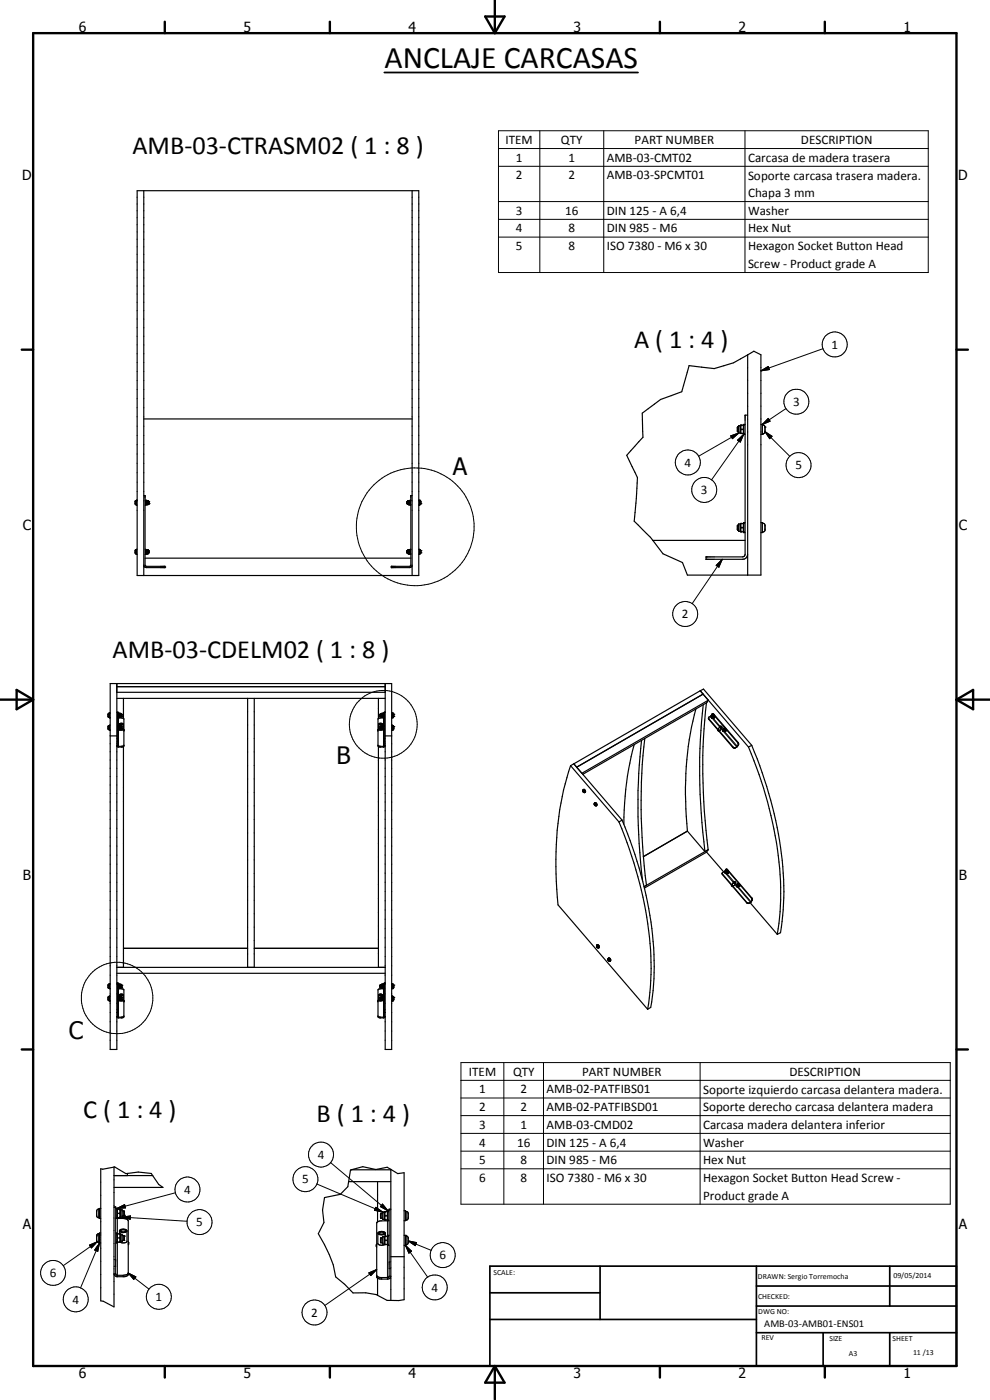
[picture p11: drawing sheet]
<svg xmlns="http://www.w3.org/2000/svg" width="297mm" height="420mm" viewBox="0 0 297 420" stroke-linecap="round" stroke-linejoin="round" font-family="sans-serif">
<g fill="none" stroke="#000" stroke-width=".35">
<path d="M41.1 57.2h84.5v115.5h-84.5zM43.1 57.2v115.5M123.7 57.2v115.5M224.3 106.5l-4.2 2.4-5.8 1.7-7.5-.9-2.2 7.9-6.4 2.3-5.5 4.1 .2 7.2-4.9 5.5 3.3 6.6-1 13.1 5.6 5.8M224.3 106.5l1.9-1.1 2.1 1.1v66.1h-22.1l-1.4-3.8-5.9-2.6-3-4M224.3 106.5v66.1M43.1 125.7h80.6M221.4 128.1v1.5M221.4 129.6h.3M221.4 128.1h.3M222.2 127.8h-.5v2.2h.5M222.2 127.8v2.2"/>
<path d="M222.2 130h.9M222.2 127.8v-.2h.9v.2M222.4 128.9v1.2M222.4 127.6v1.3M222.4 128.9h.6M223 127.6v1.3M223 128.9v1.2M223.6 127.4h-.5v2.9h.5M224.3 124.6h-.7l-.1 41.9-.1 .4-.6 .2h-11v.8h11l1.1-.5 .4-1M228.3 127.4h.4v2.9h-.4M228.7 127.6h.5l.3 .4v1.7l-.3 .4-.5 .1M40.9 150.2l-.3 .2v.9l.3 .2"/>
<path d="M41.1 150.1h-.2v1.5h.2M43.1 148.7h.4v20.9l.4 .4h5.5v.3h-5.5l-.6-.2-.2-.5M43.5 150.1h.2v1.5h-.2M43.7 151.4l.1 .1M43.8 150.2l.4 .1M43.8 150.2l-.1 .1M43.8 150.9v.6M43.8 150.2v.7M43.8 150.9h.3M44.1 150.2v.7M44.1 150.9v.6M44.2 150.3h.3v1.1h-.3"/>
<path d="M44.2 150.3v1.1M44.2 151.4l-.4 .1M44.5 150.5h.1M44.5 151.2h.1M44.6 150.5v.7M122.2 150.5h.1M122.2 151.2h.1M122.2 150.5v.7M122.6 150.3h-.3v1.1h.3M122.6 151.4h.5M122.6 150.3h.5M122.6 150.3v1.1"/>
<path d="M122.6 151.3l.1 .2M122.6 150.7l.1 .2M122.7 150.9h.3M122.7 150.9l-.1 .1M122.7 150.2l-.1 .2M123 150.2v.7M123 150.9v.6M123.3 150.1h-.2v1.5h.2M123.7 148.7h-.4v20.9l-.4 .4h-5.5v.3h5.5l.5-.2 .3-.5M125.6 150.1h.3v1.5h-.3M125.9 150.2l.4 .3-.1 .8-.3 .2M221.4 157.6v1.5"/>
<path d="M221.4 159.1h.3M221.4 157.6h.3M222.2 157.2h-.5v2.3h.5M222.2 157.2v2.3M222.2 159.5h.9M222.2 157.2h.9M222.4 157.1v1.3M222.4 158.4v1.2M222.4 158.4h.6M223 157.1v1.3M223 158.4v1.2M223.6 156.8h-.5v3.1h.5"/>
<path d="M228.3 156.8h.4v3.1h-.4M228.7 157l.5 .1 .3 .4v1.7l-.3 .4-.5 .1M40.9 164.9l-.3 .2v.9l.3 .2M41.1 164.8h-.2v1.6h.2M43.5 167.5h79.8M43.5 164.8h.2v1.6h-.2M43.7 166.2h.1M43.8 165h.4M43.8 165h-.1M43.8 165v.6M43.8 165.6v.6M43.8 165.6h.3"/>
<path d="M44.1 165v.6M44.1 165.6v.6M44.2 165h.3v1.2h-.3M44.2 165v1.2M44.2 166.2h-.4M44.5 165.2h.1M44.5 166h.1M44.6 165.2v.8M122.2 165.2h.1M122.2 166h.1M122.2 165.2v.8M122.6 165h-.3v1.2h.3"/>
<path d="M122.6 166.2h.5M122.6 165h.5M122.6 165v1.2M122.6 166l.1 .2M122.6 165.4l.1 .2M122.7 165.6h.3M122.7 165.6l-.1 .2M122.7 165l-.1 .1M123 165v.6M123 165.6v.6M123.3 164.8h-.2v1.6h.2M125.6 164.8h.3v1.6h-.3"/>
<path d="M125.9 164.9l.4 .4-.1 .7-.3 .2M195.9 162.2h27.7M32.9 217.7l-.5 .2v1l.5 .1M32.9 214l-.5 .2v.9l.5 .3M33.1 217.6h-.2v1.5h.2M33.1 214h-.2v1.4h.2M35.1 205.1v109.9h-2v-109.9h84.4v109.9h-1.9v-109.9M35.1 206.1h80.5M35.1 207.8h80.5M35.1 209.6h80.5M35.1 213.7h.2v10.1l1.1 .2 .8-.4M35.3 217.6h.2v1.5h-.2"/>
<path d="M35.3 214h.2v1.4h-.2M35.4 215.4l1.7 .2M35.6 214.7h.3M35.6 218.4h.3M35.6 218.4v.6M35.6 214.1v.6M35.6 214.7v.6M35.6 217.8v.6M35.9 217.8v.6M35.9 214.1v.6M35.9 218.4v.6M35.9 217.8h-.4"/>
<path d="M35.9 214.1h-.4M35.9 217.8h.1M35.9 214.1h.1M36 214.1h.2v1.2h-.7M36 217.8h.2v1.1h-.7M36 214.1l-.1 1.2v-.6M36 217.8l-.1 1.2M36.2 217.2l.6 .1-.5 .2-.2-.1zM36.2 218h.3M36.2 215.1h.3M36.2 218.7h.3M36.2 214.3h.3"/>
<path d="M36.5 214.3v.8M36.5 218v.7M37 217.3v1.6l-.4 .2-.7-.1M37 217.3a.82 .82 0 0 1-1.1 .1M37 217.3l-.3-.2h-.6l-.2 .1v.6M37 209.6v6M37.1 215.6v8.4M37.2 218.9v.1M37.2 219.1v.1M37.2 219.3v.1M74.3 209.6v80.7M76.3 209.6v80.7"/>
<path d="M113.4 219.1v.1M113.4 218.9v.5M113.5 209.6v6M113.5 215.6v8.4M113.6 217.3v1.6l.4 .2 .6-.1M113.6 217.3a.74 .74 0 0 0 1.1 0M113.6 217.3l.6-.3 .5 .3M113.8 217.3a.33 .33 0 0 1 .4-.2 .33 .33 0 0 1 .2 .3zM114.1 218h.2M114.1 215.1h.2M114.1 214.3v.8M114.1 218v.7"/>
<path d="M114.1 218.7h.2M114.1 214.3h.2M114.6 214.1h-.3v1.2h.8M114.6 217.8h-.3v1.1h.8M114.6 214.1v1.2M114.6 217.8v1.1M114.6 214.1h.5M114.6 215.3h.1M114.6 217.8h.5M114.6 218.9v.1M114.6 215.1l.1 .2M114.6 214.5l.1 .2"/>
<path d="M114.6 218.9l.1 .1M114.6 218.2l.1 .2M114.7 214.7l-.1 .2M114.7 214.1l-.1 .1M114.7 214.7h.3M114.7 218.4l-.1 .2M114.7 218.4h.3M114.7 217.3l-.1 .6M115 217.8v.6M115 214.1v.6M115 214.7v.6M115 218.4v.6"/>
<path d="M115.1 215.4h.2M115.1 215.4l-1.6 .2M115.3 217.6h-.2v1.5h.2M115.3 214h-.2v1.4M115.6 213.7h-.3v10.1l-.2 .2h-.9l-.8-.4M117.5 217.6h.2v1.5h-.2M117.5 214h.2v1.4h-.2M117.7 217.7l.5 .4-.1 .8-.4 .1M117.7 214h.3l.2 .4-.1 .9-.4 .1M208.8 212.8a101.2 101.2 0 0 0-2.6 36.6M210.1 207.3l.8 1M210.1 207.3l-37.9 21.9"/>
<path d="M210.1 207.3l1-.5 14.5 16.9M210.1 207.3l14.5 16.9M210.9 208.3l-37.9 22M210.9 208.3l1.6 1.8M211 211.5a186.7 186.7 0 0 0 .5 44.1M212 210.9a180.8 180.8 0 0 0 .5 44.1M212.5 210.1l-.4 .8-37.2 21.5M212.5 210.1l-37.9 22-1.6-1.8M212.6 215.3l.1 .5 7.3 8.4 .3 .3 .8-.3M213.4 215.3l.2 .2M213.4 215.2v.1M213.5 214.9l-.1 .2 .3 .1"/>
<path d="M213.5 214.9h.4l.1 .6M213.5 215.5h.1M213.5 215l-.1 .1M213.6 214.8l-.1 .1M213.6 215.2l-.2 .1M213.6 215.2l.1 .3M213.7 215.2v.2M213.7 214.7l.2 .9M213.7 214.7l.3 .2M213.7 215.5l.2 .1M213.7 214.7l.5 .1-.2 .1M213.7 215.5h-.1"/>
<path d="M213.7 214.2l-.5 .7-.6 .4M213.7 214.2l7.6 8.7 .2 .5-.4 .6M213.7 215.4l-.2 .1M213.8 214.2l.4 .2 7.2 8.4a1.18 1.18 0 0 1-.2 1.3 1.18 1.18 0 0 1-1.3 .2l-7.3-8.4v-.6M213.8 215.4l-.1 .1M213.9 214.5a.55 .55 0 0 1 .5 .3 .55 .55 0 0 1 0 .6l-.4 .2M213.9 214.5l-.2 .2M213.9 214.5l.4 .8M213.9 215.5l.1 .1M214 214.9l.2 .4M214 215.5l-.1 .1M214 215.5v.1"/>
<path d="M214.1 215.4h.1M214.2 214.8l.1 .6M214.2 215.3l-.2 .2M214.3 215.3v.1M214.3 215.3l-.1 .2M214.3 215.3h-.1M215.3 218.9l.5 .6M215.4 219l.2 .3M215.9 218.1l-.3 .8 .3 .3 .3-.1M215.9 218.1a.37 .37 0 0 1 .5-.1 .37 .37 0 0 1 .2 .4M215.9 218.1l.2 .4 .5-.1M216.1 218.1l.4 .2-.3 .1z"/>
<path d="M216.2 219.1h.1M216.6 218.4l-.4 .7M216.9 219.1l.2 .4M216.9 218.9l-.1 .2 .2-.1M216.9 218.9h.1M216.9 219.5h.1M216.9 219.1l.2 .3M216.9 219.1l-.1 .2 .2 .2M217 218.9l.4-.4a.55 .55 0 0 1 .4 .4 .55 .55 0 0 1-.1 .6M217 219.5h.1M217 218.9l.3 .2v.4M217.1 218.7l.3 .2"/>
<path d="M217.1 218.7h.5M217.2 218.7l.2 .3M217.2 218.6a.6 .6 0 0 1 .6 .8M217.2 218.8l-.3 .1M217.2 219.4l-.1 .1M217.3 219.5h.1M217.4 219.5h-.3M217.4 218.9l.2 .4M217.5 219.1l.1 .1M217.5 219l-.1 .5M217.5 219.5h.1M217.6 218.8l-.2 .1"/>
<path d="M217.6 219.5h.1M217.6 218.9l.1 .3-.3 .3M217.7 219.2l-.3 .3M217.8 219.4l-.1 .1M33.1 220.9h2M35.1 223.9l.3 .3 1.7-.2M37 224v66.3M113.5 224v66.3M115.6 220.9h1.9M115.6 223.8l-.4 .4-1.7-.2M171.2 229.8a100 100 0 0 0-4 39.4l.2 2.4 26.9 31.3M171.2 229.8l14.5 16.9"/>
<path d="M172.2 229.2l.8 1.1M172.2 229.2l-1 .6M172.2 229.2l14.4 16.9M174.9 232.3v.2M174.9 237.5l.3 .2M175 237l-.1 .6M175 237h.3l.3 .4M175 237.7l.6 .1M175 237l.3-.1 .3 .3v.6M175 237l.5 .4M175 237l-.1 .1M175 237.4l-.1 .1"/>
<path d="M175 237.4l.2 .3M175 237.4l.2 .2M175.1 237.4h-.1M175.4 237.8h.1M175.4 237.8l-.1 .1M175.5 237.4v.4M175.6 237.4v.3M175.6 237.7l-.1 .1M190.3 223.5a90.3 90.3 0 0 0-3.1 23.9M192.5 222.2a180.1 180.1 0 0 0 .3 42M193.5 221.7a180.6 180.6 0 0 0 .5 44l-.7 .4 19.2-11.1M224.6 224.2a117.3 117.3 0 0 1 9.6 45.8l-.3 5.4-.7 5"/>
<path d="M225.6 223.7a115.9 115.9 0 0 1 9.6 45.8l-.2 3.6-.8 6.8-1 .5M225.6 223.7l-1 .5M178.4 240.9l-.1 .2M178.4 240.9h.2M178.4 241a.5 .5 0 0 1 .6 .2 .5 .5 0 0 1-.1 .6M178.5 241.3v.1M178.5 241.3l-.1 .2M178.5 241.3l.1 .2M178.5 241.4l.1 .1M178.5 241.4l-.1 .1M178.6 240.9l.1 .2M178.6 241h-.2a.46 .46 0 0 0-.1 .6 .46 .46 0 0 0 .6 .2"/>
<path d="M178.6 241.5v.1M178.6 241.5l-.1 .2-.1-.2M178.6 241h.2M178.7 241.8l.2 .1M178.7 241.1l.2 .2M178.8 241l.1 .3M178.9 241.3v.5M178.9 241.3l.1 .3M179.1 241.7l-.2 .2M185.7 246.7a114.8 114.8 0 0 1 9.6 45.8l-.1 3.6-.9 6.8M186.6 246.1a117.5 117.5 0 0 1 9.7 44l-.1 3.7-.7 6.9-.3 1.6-.9 .6M186.6 246.1l-.9 .6"/>
<path d="M206.2 249.4l-13.2 7.7M206.2 249.4l5.3 6.2M212 255.7l5.1 6M212 255.7l-18.7 10.8M212.5 255l-.5 .7M212.5 255l-1 .6M216.7 262v.3l7.4 8.5 .5 .3 .6-.3M216.7 262l.1 .5 7.2 8.4 .6 .2 .6-.3M216.8 261.9l-.1 .1M217.3 261.6l-.6 .4M217.3 261.5v.1M217.6 261.7l.2 .3"/>
<path d="M217.6 261.5h.4l.3 .5M217.6 261.5l-.1 .5 .2 .1M217.7 261.5h-.1M217.7 261.5l.4 .6M217.7 262.1l.4 .1M217.7 261.6l-.1 .1M217.8 261.3v.1M217.8 260.9h.4l7.5 8.7 .1 .4-.6 .8M217.8 260.9l-.5 .6M217.8 260.9l.4 .2 7.3 8.4 .1 .5-.4 .8M217.8 261.3l-.1 .2M217.8 262.1v.1"/>
<path d="M217.8 262l-.1 .1M217.8 261.4l.3 .1M217.8 262v.1M217.9 261.2a.52 .52 0 0 1 .6 .2 .52 .52 0 0 1 0 .6M217.9 261.2l-.1 .1M217.9 261.2l.4 .2M217.9 262l-.1 .1M218.1 261.2l.3 .3 .1 .5M218.1 261.5v.7M218.3 261.4l.1 .3-.1 .4M218.3 262.1l-.2 .1M218.3 261.4l-.2 .1"/>
<path d="M218.3 262l-.2 .1M218.4 261.9l-.1 .1M218.5 262l-.2 .1M219.4 265.6l.5 .5M219.5 265.6l.3 .3M220.1 264.7l-.4 .7 .1 .3 .5 .1 .4-.8M220.1 264.7v.3h.6M220.1 264.7a.39 .39 0 0 1 .5-.1 .39 .39 0 0 1 .1 .4M220.3 264.7l.3 .2a.24 .24 0 0 1-.3 .1 .24 .24 0 0 1 0-.3zM220.9 265.9l.3 .2M220.9 265.8v.1M221 265.7l.1 .4"/>
<path d="M221 265.7l-.1 .2M221 265.7l.2 .1v.3M221.1 265.5l.4 .4-.1 .2M221.1 265.4v.1M221.1 265.5l-.1 .2M221.1 265.6l-.1 .1M221.1 265.4l.4 .1M221.2 265.3l.4 .7M221.2 266.1l.2 .1M221.2 265.3l-.1 .1M221.3 265.2l-.1 .1M221.4 265.2l.3 .2"/>
<path d="M221.4 266.1h-.2M221.4 265.2l.5 .6M221.4 265.1l-.1 .1M221.4 265.1a.56 .56 0 0 1 .5 .9M221.4 266.1v.1M221.4 266.1l.1 .1M221.5 265.5l.2 .4h.2M221.6 266l-.2 .2M221.6 266.1l-.1 .1M221.7 265.4l.2 .3M221.7 265.4l-.2 .1M221.8 265.9l-.3 .3"/>
<path d="M221.9 265.7v.2M221.9 265.9l-.3 .2M221.9 265.9v.1M221.9 266l-.2 .1M225 270.9l8.2 9.5M32.9 299l-.5 .2v.9l.5 .3M32.9 295.3l-.5 .2v1l.5 .1M33.1 295.2h-.2v1.5h.2M33.1 298.9h-.2v1.5h.2M35.1 292.1h80.5M35.1 290.3h80.5M35.1 295h.2v10.1l1.1 .2 .8-.4"/>
<path d="M35.3 295.2h.2v1.5h-.2M35.3 298.9h.2v1.5h-.2M35.4 296.7l1.2 .1 .6 .3v8l-.6 .4h-1.2l-.3-.3M35.5 296.5l.4 .1M35.6 296h.3M35.6 299.7h.3M35.6 295.4v.6M35.6 296v.6M35.6 299v.7M35.6 299.7v.6M35.9 295.4v.6M35.9 296v.6"/>
<path d="M35.9 299v.7M35.9 299.7v.6M35.9 295.4h-.4M35.9 299l-.4 .1M35.9 299l.1 .1M35.9 295.4h.1M36 295.4h.2v1.1h-.2M36 299.1h.2v1.1h-.7M36 295.4v1.1M36 299.1l-.1 1.2M36 296.5l-.1 .1M36.1 298.5l.7 .1-.5 .1z"/>
<path d="M36.2 299.3h.3M36.2 296.3h.3M36.2 295.6h.3M36.5 295.6v.7M36.5 299.3v.7M37 298.6v1.6l-.4 .2-.7-.1M37 298.6l-.3 .2-.8-.1M37 298.6l-.3-.2h-.6l-.2 .1v.5M37 284.6h37.3M76.3 284.6h37.2M113.6 298.6v1.6l.4 .2 .6-.1M113.6 298.6l.2 .2h.7l.2-.2"/>
<path d="M113.6 298.6l.6-.3 .5 .3M113.8 298.5l.8 .1-.6 .1zM114.1 299.3v.7M114.1 295.6v.7M114.1 299.3h.2M114.1 296.3h.2M114.1 295.6h.2M114.6 295.4h-.3v1.1h.3M114.6 299.1h-.3v1.1h.8M114.6 295.4v1.1M114.6 299.1v1.1M114.6 296.5h.5"/>
<path d="M114.6 295.4h.5M114.6 299.1h.5M114.6 296.5l.1 .1M114.6 295.8l.1 .2M114.6 299.5l.1 .2M114.7 296l-.1 .2M114.7 295.4l-.1 .1M114.7 296h.3M114.7 299.7l-.1 .1M114.7 299.7h.3M114.7 298.6l-.1 .6M115 295.4v.6"/>
<path d="M115 296v.6M115 299v.7M115 299.7v.6M115.3 296.7l-1.3 .1-.6 .3v8l.6 .4h1.2l.4-.4M115.3 298.9h-.2v1.5h.2M115.3 295.2h-.2v1.6M115.6 295h-.3v10.1M117.5 295.2h.2v1.5h-.2M117.5 298.9h.2v1.5h-.2M117.7 295.3l.5 .4-.1 .8-.4 .1M117.7 299l.5 .3-.1 .8-.4 .3M179.1 284.1l.1 .2"/>
<path d="M179.1 283.6a.54 .54 0 0 1 .6 .2 .54 .54 0 0 1 0 .6M179.2 283.6l-.2 .2M179.2 283.6h.2M179.2 283.6l-.2 .2 .1 .6 .6 .1M179.2 284l-.1 .1M179.2 284v.3M179.2 284.1v.2M179.2 284.1h-.1M179.2 284v.1M179.4 283.6l.3 .5M179.7 284.4l-.2 .1M179.7 284.1v.3"/>
<path d="M179.7 284.1v.4M179.7 284.4l-.1 .1M182.5 288.1l.1 .2M182.5 287.6v.6l.5 .3M182.5 287.6l.6 .4M182.5 287.6a.53 .53 0 0 1 .6 .2 .53 .53 0 0 1-.1 .7M182.5 287.7h.1M182.6 287.7l.4 .3v.4M182.6 288l-.1 .1M182.6 288v.3M182.6 288.1h.1M182.6 288.1h-.1"/>
<path d="M182.6 288v.1M182.7 288.1l-.1 .2M183 288.4h.1M183 288.4l-.1 .1M183.1 288.1l-.1 .3M36.2 300h.3M37.2 300.2v.2M37.2 300.4v.1M37.2 300.6v.1M113.4 300.4v.1M113.4 304.9l.8 .4 1.1-.2M113.4 300.2v.5"/>
<path d="M114.1 300h.2M114.6 300.2v.1M114.6 300.1l.1 .2M115.3 305.1h.1M30.2 350.8l.6 .1 3.4-.6v41.9l-3.2-1.7-.8-.1zM34.2 352.8h11.6M34.2 350.3l3.6 1.9h.4M38.2 352.2l3.3-.5 3.9 .5 .4 .6M38.2 352.2v.6M45.8 352.8l1.8 2.7 1.3 .9h-14.7M104.6 354.6l-.2 1.6-2.3 2.2-4.7 1-.6 3.8 .4 3.7-1.7 3.3a34.6 34.6 0 0 1 5.2 13l2.7 2.2 2.5 2.6h3.8l3.6 .7M104.6 354.6h12.7"/>
<path d="M105.4 351.1l-.2 .1-.6 3.4M105.4 351.1h11.9M113.3 354.6v12.1M117.3 350.9l2 1.3 1.9-.2v38.1l-1.5 .2h-2.4M117.3 350.9v39.4M117.3 350.9l-1.1-.6-3.4 .7-4-.9-3.4 1M29.8 362.8l-.5 .1-.3 .4v1.7l.5 .5h.3M29.8 370.2h-.3l-.5 .5v1.7l.5 .4 .3 .1M30.2 370h-.4v3h.4M30.2 362.7h-.4v3h.4M34.2 362.2h.5v20.1l.5 .4h1.8l1.2-.3 .3-.3M34.7 370h.4v3h-.4"/>
<path d="M34.7 365.7l3.1 .1 .7 .6v16.1l-.7 .6-2.8 .1-.5-.4-.3-.5M34.7 362.7h.4v3M35.1 363.1h1M35.1 372.7h1M35.1 370.4h1M35.1 365.3h1M35.3 371.5v1.3M35.3 362.9v1.3M35.3 364.2v1.2M35.3 370.3v1.2M35.3 371.5h.6M35.3 364.2h.6"/>
<path d="M35.9 370.3v-1l.5-.4a1.43 1.43 0 0 1 1.6 .3l.1 3.4-.8 .4-1.3-.2M35.9 369.4a1.57 1.57 0 0 0 2.2 0M35.9 370.3v1.2M35.9 371.5v1.3M35.9 362.9v1.3M35.9 364.2v1.2M36.1 363.1v2.2M36.1 370.4v2.3M36.1 363.1h.5v2.2h-.5M36.1 370.4h.5v2.3h-.5M36.2 369.3l1.1-.2 .4 .3a.9 .9 0 0 1-1.4 .2zM36.6 370.8h.6"/>
<path d="M36.6 372.3h.6M36.6 363.4h.6M36.6 364.9h.6M37.2 363.4v1.5M37.2 370.8v1.5M37.2 363.4l.1 .2-.1 1.3M37.2 370.8l.1 .2v1.2l-.1 .1M38.5 372.7v.8M38.6 373l-.1 .3M112.9 373.7l.1 .2M113 373.4v.9M113.3 366.7l-.3 .2v16.4l.3 .3"/>
<path d="M113.4 370.1v3.2a1.82 1.82 0 0 0 2 .2M113.8 370a1.08 1.08 0 0 1 1.4 0 .82 .82 0 0 1-1.4 0zM114.3 364.1v1.5M114.3 371.5v1.5M114.3 373h.6M114.3 371.5h.6M114.3 365.6h.6M114.3 364.1h.6M115.4 371.1h1M115.4 363.8h-.5v2.2h.5M115.4 371.1h-.5v2.3h.5M115.4 363.8v2.2"/>
<path d="M115.4 371.1v2.3M115.4 366v.1l1-.1M115.4 363.8v-.2l1 .2M115.4 373.4v.1M115.6 364.9v1.2M115.6 363.6v1.3M115.6 372.2v1.3M115.6 364.9h.6M115.6 372.2h.6M115.6 370.2a1.71 1.71 0 0 1-2.2 0v-.2a1.54 1.54 0 0 1 2.2 .1v2.1M116.2 363.6v1.3M116.2 364.9v1.2"/>
<path d="M116.2 371v1.2M116.2 372.2v1.3M116.4 373.4l-1 .1M116.5 366.4h-2.3l-.9 .3M116.8 370.8h-.4v3h.4M116.8 363.3h-.4v3.1h.4M117.3 377.1h3.9M117.3 362.9h-.5v20.1l-.4 .4h-2.2l-1.2-.5M121.2 363.3h.5v3.1h-.5M121.2 370.8h.5v3h-.5M121.7 363.6h.5l.3 .4v1.7l-.3 .4-.5 .1M121.7 370.9l.5 .1 .3 .4v1.7l-.3 .4h-.5"/>
<path d="M113.3 388.7l2.9 1.6h1.1M113.3 383.6v5.1M117.3 383l-.4 .7-.7 .2-2.3-.1-.6-.2"/>
</g>
<g fill="#000">
<circle cx="221.2" cy="128.3" r=".18"/>
<circle cx="221.4" cy="129.6" r=".18"/>
<circle cx="221.7" cy="127.8" r=".18"/>
<circle cx="222.2" cy="127.8" r=".18"/>
<circle cx="222.2" cy="130.1" r=".18"/>
<circle cx="222.2" cy="127.6" r=".18"/>
<circle cx="223.1" cy="127.6" r=".18"/>
<circle cx="223.1" cy="130.1" r=".18"/>
<circle cx="223.1" cy="127.4" r=".18"/>
<circle cx="223.1" cy="130.3" r=".18"/>
<circle cx="228.7" cy="130.3" r=".18"/>
<circle cx="228.7" cy="127.4" r=".18"/>
<circle cx="229.5" cy="128.2" r=".18"/>
<circle cx="40.6" cy="151.2" r=".18"/>
<circle cx="40.9" cy="150.1" r=".18"/>
<circle cx="43.7" cy="150.1" r=".18"/>
<circle cx="43.8" cy="151.5" r=".18"/>
<circle cx="43.8" cy="150.2" r=".18"/>
<circle cx="44.2" cy="151.5" r=".18"/>
<circle cx="44.2" cy="150.2" r=".18"/>
<circle cx="44.2" cy="151.4" r=".18"/>
<circle cx="44.5" cy="151.4" r=".18"/>
<circle cx="44.6" cy="150.5" r=".18"/>
<circle cx="44.7" cy="151.1" r=".18"/>
<circle cx="122.1" cy="151.1" r=".18"/>
<circle cx="122.2" cy="150.5" r=".18"/>
<circle cx="122.3" cy="151.4" r=".18"/>
<circle cx="122.6" cy="151.4" r=".18"/>
<circle cx="122.6" cy="151.5" r=".18"/>
<circle cx="122.6" cy="150.2" r=".18"/>
<circle cx="123" cy="150.2" r=".18"/>
<circle cx="123" cy="151.5" r=".18"/>
<circle cx="123.1" cy="150.1" r=".18"/>
<circle cx="125.9" cy="150.1" r=".18"/>
<circle cx="126.3" cy="151.2" r=".18"/>
<circle cx="221.2" cy="157.8" r=".18"/>
<circle cx="222.2" cy="157.1" r=".18"/>
<circle cx="222.2" cy="159.6" r=".18"/>
<circle cx="223.1" cy="159.6" r=".18"/>
<circle cx="223.1" cy="157.1" r=".18"/>
<circle cx="40.6" cy="165.3" r=".18"/>
<circle cx="40.6" cy="165.9" r=".18"/>
<circle cx="43.8" cy="166.2" r=".18"/>
<circle cx="43.8" cy="165" r=".18"/>
<circle cx="44.2" cy="165" r=".18"/>
<circle cx="44.2" cy="166.2" r=".18"/>
<circle cx="49.4" cy="170" r=".18"/>
<circle cx="49.4" cy="170.3" r=".18"/>
<circle cx="122.6" cy="166.2" r=".18"/>
<circle cx="122.6" cy="165" r=".18"/>
<circle cx="123" cy="165" r=".18"/>
<circle cx="123" cy="166.2" r=".18"/>
<circle cx="126.3" cy="165.9" r=".18"/>
<circle cx="126.3" cy="165.3" r=".18"/>
<circle cx="211.8" cy="167.9" r=".18"/>
<circle cx="211.8" cy="167.1" r=".18"/>
<circle cx="32.4" cy="218.1" r=".18"/>
<circle cx="32.4" cy="214.4" r=".18"/>
<circle cx="32.4" cy="215" r=".18"/>
<circle cx="32.9" cy="215.4" r=".18"/>
<circle cx="32.9" cy="219.1" r=".18"/>
<circle cx="35.3" cy="213.7" r=".18"/>
<circle cx="35.5" cy="219.1" r=".18"/>
<circle cx="35.5" cy="215.4" r=".18"/>
<circle cx="35.6" cy="219" r=".18"/>
<circle cx="35.6" cy="217.8" r=".18"/>
<circle cx="35.6" cy="214.1" r=".18"/>
<circle cx="35.6" cy="215.3" r=".18"/>
<circle cx="35.9" cy="219" r=".18"/>
<circle cx="35.9" cy="214.1" r=".18"/>
<circle cx="35.9" cy="217.8" r=".18"/>
<circle cx="35.9" cy="215.3" r=".18"/>
<circle cx="36" cy="217.8" r=".18"/>
<circle cx="36.2" cy="217.8" r=".18"/>
<circle cx="36.5" cy="215.1" r=".18"/>
<circle cx="36.5" cy="218.7" r=".18"/>
<circle cx="36.6" cy="214.4" r=".18"/>
<circle cx="36.6" cy="218.1" r=".18"/>
<circle cx="114" cy="218.1" r=".18"/>
<circle cx="114" cy="214.4" r=".18"/>
<circle cx="114.1" cy="215.1" r=".18"/>
<circle cx="114.1" cy="218.7" r=".18"/>
<circle cx="114.3" cy="217.8" r=".18"/>
<circle cx="114.6" cy="217.8" r=".18"/>
<circle cx="114.6" cy="215.3" r=".18"/>
<circle cx="114.6" cy="219" r=".18"/>
<circle cx="114.6" cy="214.1" r=".18"/>
<circle cx="115.1" cy="217.8" r=".18"/>
<circle cx="115.1" cy="214.1" r=".18"/>
<circle cx="115.1" cy="219" r=".18"/>
<circle cx="115.1" cy="215.3" r=".18"/>
<circle cx="115.1" cy="219.1" r=".18"/>
<circle cx="115.1" cy="215.4" r=".18"/>
<circle cx="115.3" cy="213.7" r=".18"/>
<circle cx="117.7" cy="219.1" r=".18"/>
<circle cx="117.7" cy="215.4" r=".18"/>
<circle cx="118.2" cy="215" r=".18"/>
<circle cx="118.2" cy="218.1" r=".18"/>
<circle cx="118.2" cy="214.4" r=".18"/>
<circle cx="216.8" cy="219.2" r=".18"/>
<circle cx="32.4" cy="295.7" r=".18"/>
<circle cx="32.4" cy="299.3" r=".18"/>
<circle cx="32.9" cy="296.7" r=".18"/>
<circle cx="35.3" cy="295" r=".18"/>
<circle cx="35.5" cy="296.7" r=".18"/>
<circle cx="35.6" cy="299" r=".18"/>
<circle cx="35.6" cy="295.4" r=".18"/>
<circle cx="35.6" cy="296.6" r=".18"/>
<circle cx="35.9" cy="296.6" r=".18"/>
<circle cx="35.9" cy="295.4" r=".18"/>
<circle cx="35.9" cy="299" r=".18"/>
<circle cx="36" cy="299.1" r=".18"/>
<circle cx="36" cy="295.4" r=".18"/>
<circle cx="36.2" cy="299.1" r=".18"/>
<circle cx="36.2" cy="295.4" r=".18"/>
<circle cx="36.5" cy="296.3" r=".18"/>
<circle cx="36.6" cy="295.7" r=".18"/>
<circle cx="36.6" cy="299.4" r=".18"/>
<circle cx="114" cy="299.4" r=".18"/>
<circle cx="114" cy="295.7" r=".18"/>
<circle cx="114.1" cy="296.3" r=".18"/>
<circle cx="114.3" cy="299.1" r=".18"/>
<circle cx="114.3" cy="295.4" r=".18"/>
<circle cx="114.6" cy="295.4" r=".18"/>
<circle cx="114.6" cy="299.1" r=".18"/>
<circle cx="114.6" cy="299" r=".18"/>
<circle cx="114.6" cy="296.6" r=".18"/>
<circle cx="115.1" cy="295.4" r=".18"/>
<circle cx="115.1" cy="296.6" r=".18"/>
<circle cx="115.1" cy="299" r=".18"/>
<circle cx="115.1" cy="296.7" r=".18"/>
<circle cx="115.3" cy="295" r=".18"/>
<circle cx="117.7" cy="296.7" r=".18"/>
<circle cx="118.2" cy="299.3" r=".18"/>
<circle cx="118.2" cy="295.7" r=".18"/>
<circle cx="32.9" cy="300.4" r=".18"/>
<circle cx="35.5" cy="300.4" r=".18"/>
<circle cx="35.6" cy="300.3" r=".18"/>
<circle cx="35.9" cy="300.3" r=".18"/>
<circle cx="36" cy="300.2" r=".18"/>
<circle cx="36.2" cy="300.2" r=".18"/>
<circle cx="36.5" cy="300" r=".18"/>
<circle cx="114.1" cy="300" r=".18"/>
<circle cx="114.3" cy="300.2" r=".18"/>
<circle cx="114.6" cy="300.2" r=".18"/>
<circle cx="114.6" cy="300.3" r=".18"/>
<circle cx="115.1" cy="300.3" r=".18"/>
<circle cx="115.1" cy="300.4" r=".18"/>
<circle cx="117.7" cy="300.4" r=".18"/>
<circle cx="29" cy="370.9" r=".18"/>
<circle cx="35.2" cy="372.8" r=".18"/>
<circle cx="35.2" cy="365.4" r=".18"/>
<circle cx="35.2" cy="370.3" r=".18"/>
<circle cx="35.2" cy="362.9" r=".18"/>
<circle cx="37.2" cy="372.3" r=".18"/>
<circle cx="37.3" cy="364.7" r=".18"/>
<circle cx="37.3" cy="371" r=".18"/>
<circle cx="114.2" cy="364.3" r=".18"/>
<circle cx="114.2" cy="371.6" r=".18"/>
<circle cx="114.9" cy="371.1" r=".18"/>
<circle cx="114.9" cy="363.8" r=".18"/>
<circle cx="115.4" cy="363.8" r=".18"/>
<circle cx="115.4" cy="371.1" r=".18"/>
<circle cx="115.4" cy="366.1" r=".18"/>
<circle cx="115.4" cy="363.6" r=".18"/>
<circle cx="115.4" cy="373.5" r=".18"/>
<circle cx="115.4" cy="371" r=".18"/>
<circle cx="116.2" cy="363.6" r=".18"/>
<circle cx="116.2" cy="366.1" r=".18"/>
<circle cx="116.2" cy="373.5" r=".18"/>
<circle cx="116.2" cy="371" r=".18"/>
<circle cx="116.4" cy="370.8" r=".18"/>
<circle cx="121.7" cy="370.8" r=".18"/>
</g>
<g fill="none" stroke="#000" stroke-width=".3">
<path d="M149.6 39.2h128.9v42.6h-128.9zM162 39.2v42.6M181.1 39.2v42.6M223.5 39.2v42.6M149.6 44.6h128.9M149.6 49.9h128.9M149.6 60.5h128.9M149.6 65.8h128.9M149.6 71.2h128.9M228.3 111.3l2.2-1.3 .3 .9zM246.9 104.6l-18.6 6.7M219.2 130.8l2.5-.8-1.9 1.7z"/>
<path d="M221.3 132.1l1.8-1.8-1 2.4zM221.7 130l-12.1 6.9M223.1 130.3l-9.6 13.7M229.5 129.5l2.1 1.4-.7 .8zM229.5 129.5l7.5 7.4M230.5 125.6l.6 .8-2.4 1zM235.8 122.6l-7.1 4.8M214.9 169.7l1.8-1.8-1 2.3zM216.7 167.9l-9 13.2M32.8 214h.1M32.8 214v1.4M32.8 217.7v1.3"/>
<path d="M35.1 213.8h.2M35.6 215.5v2.3M35.6 219v5.2M115.1 215.5v2.3M115.1 219v5.2M115.3 213.8h.3M117.9 214h.1M117.9 214v1.4M117.9 217.7v1.3M212.7 215.8l-.1 .1M213.1 215l.3 .2M213.4 214.8v.1"/>
<path d="M213.7 215.5l2.2 2.6M214 215.6l2 2.4M214.2 214.4l-.1 .1M216.4 218.7l.4 .5M216.5 218.5l.4 .4M217 219.5l4 4.7M217.4 219.5l3.9 4.4M35.1 221.6h.2M35.1 222.6h.2M35.1 223.8h.2M36.4 224v.2M114.2 224v.2"/>
<path d="M115.3 221.6h.3M115.3 222.6h.3M115.3 223.8h.3M174.9 237.4h.2v.3zM175 237a.52 .52 0 0 1 .4 .8M220 224.2l-.1 .1M220.6 224.4v.1M221.4 222.8l-.1 .1M221.6 223.5h-.1M178.4 241.3h.2v.4zM178.4 241.3h.1M178.4 241a.53 .53 0 0 1 .5 .8"/>
<path d="M216.8 262.4v.1M217.3 261.6l.2 .2M217.5 261.4l.1 .2M217.8 262.2l2.2 2.6M218.1 262.2l2.1 2.4M218.3 261l-.1 .1M220.5 265.4l.4 .4M220.6 265.2l.4 .4M221.2 266.1l3.9 4.7M221.5 266.2l3.8 4.4h.2M224.1 270.8l-.1 .1M224.7 271v.1"/>
<path d="M225.6 269.5h-.1M225.7 270.1l-.1 .1M32.8 295.3v1.3M32.8 299v1.4M35.1 295.1h.2M35.6 296.8v2.2M115.1 296.8v2.2M115.3 295.1h.3M117.9 295.3v1.3M117.9 299v1.4M179.1 283.9l.2 .5zM179.1 283.7l.4 .1 .1 .6"/>
<path d="M182.5 287.9l.2 .4zM182.5 287.7l.5 .3v.4M35.1 302.9h.2M35.1 303.9h.2M35.1 305.1h.2M35.6 300.3v5.2M36.4 305.3v.2M114.2 305.3v.2M115.1 300.3v5.2M115.3 302.9h.3M115.3 303.9h.3M115.3 305.1h.3"/>
<path d="M138.3 318.9h146.8v42.5h-146.8zM151.2 318.9v42.5M163.1 318.9v42.5M210.1 318.9v42.5M138.3 324.2h146.8M138.3 329.5h146.8M138.3 334.8h146.8M52.6 358l-17.5 4.7M95.1 355.3l19.8 8.5M99.2 348.9l17.2 14.4M138.3 340.1h146.8M138.3 345.5h146.8"/>
<path d="M138.3 350.8h146.8M26.8 373.7l2.4-1-1.8 1.8zM28.7 373l-9.7 6.9M28.8 372.8l-2 .9 .6 .8 1.3-1.3M29 372.8l.2-.1-.2 .1M29.6 373.6l-5.4 12.9M29.6 362.8v2.7M29.6 370.2v2.7M29.8 373l-.5 2.5-.9-.3zM29.8 373l-.5 2.5-.9-.3 .9-1.4M29.8 373l-.2 .5M29.8 373l-.2 .4"/>
<path d="M34.2 378h.5M34.2 362.4h.5M35.1 362.7l2.3-1.2 .3 1zM35.2 365.7v4.6M35.2 372.8v10.4M36.6 365.3l2.6-.4-.1 1zM36.6 365.3l19.5 1.2M112.8 362.3l2.1 1.5-2.5-.6zM114.8 361.4l1.6 1.9-2.3-1.2zM116.2 366.4v4.6M116.2 373.5v10.4M116.8 363.1h.5"/>
<path d="M116.8 378.7h.5M121.7 373.8l1.8 1.7-.8 .6zM121.7 373.8l6.6 9.5M121.8 363.6v2.6M121.8 370.9v2.6M122.5 372.4l2.5 .5-.4 .9zM122.5 372.4l6.9 2.8M34.2 380h.5M34.2 382.3h.5M37 382.7v.5M38.5 382.1l2.3 1.1-.7 .8zM38.5 382.1l6.2 4.8"/>
<path d="M110.7 382l2.3-1-1.7 1.8zM113 381l-15.5 10.8M114.5 383.4v.5M116.8 380.7h.5M116.8 383h.5"/>
<circle cx="250.4" cy="103.4" r="3.8"/>
<circle cx="206.4" cy="138.8" r="3.8"/>
<circle cx="238.9" cy="120.6" r="3.7"/>
<circle cx="239.6" cy="139.6" r="3.7"/>
<circle cx="124.6" cy="158.1" r="17.7"/>
<circle cx="211.3" cy="147" r="3.7"/>
<circle cx="205.6" cy="184.3" r="3.8"/>
<circle cx="115" cy="217.4" r="10.2"/>
<circle cx="35.1" cy="299.5" r="10.7"/>
<circle cx="56.3" cy="357" r="3.8"/>
<circle cx="91.6" cy="353.9" r="3.8"/>
<circle cx="96.3" cy="346.5" r="3.8"/>
<circle cx="59.9" cy="366.8" r="3.7"/>
<circle cx="132.8" cy="376.7" r="3.8"/>
<circle cx="15.9" cy="382" r="3.7"/>
<circle cx="22.7" cy="389.9" r="3.8"/>
<circle cx="47.6" cy="389.2" r="3.7"/>
<circle cx="94.4" cy="393.9" r="3.8"/>
<circle cx="130.4" cy="386.4" r="3.7"/>
</g>
<g fill="none" stroke="#000" stroke-width=".71">
<path d="M148.5 0v9.9M9.9 9.9h277.1v400.1h-277.1zM49.4 6.5v3.4M99 6.5v3.4M145.6 5h5.8l-2.9 4.9zM198 6.5v3.4M247.5 6.5v3.4M6.5 104.9h3.4M287 104.9h3.4M0 210h9.9M5 207.1l4.9 2.9-4.9 2.9zM287 210h10"/>
<path d="M287 210l5-2.9v5.8zM6.5 315h3.4M287 315h3.4M49.4 410v3.4M99 410v3.4M148.5 410v10M148.5 410l2.9 5h-5.8zM198 410v3.4M247.5 410v3.4"/>
</g>
<path d="M147 380h140v30h-140zM180 380v16M226.9 380v30M267 380v12M147 388h33M147 396h79.9M226.9 400h60.1M226.9 392h60.1M226.9 386h60.1M247 400v10M267 400v10" fill="none" stroke="#000" stroke-width=".51"/>
<path d="M115.3 21.8h76.1" fill="none" stroke="#000" stroke-width=".53"/>
<g fill="#000">
<path d="M228.3 111.3l2.2-1.3 .3 .9zM219.2 130.8l2.5-.8-1.9 1.7zM221.3 132.1l1.8-1.8-1 2.4zM230.5 125.6l.6 .8-2.4 1zM229.5 129.5l2.1 1.4-.7 .8zM214.9 169.7l1.8-1.8-1 2.3zM26.8 373.7l2.4-1-1.8 1.8zM29.8 373l-.5 2.5-.9-.3zM35.1 362.7l2.3-1.2 .3 1zM36.6 365.3l2.6-.4-.1 1zM112.8 362.3l2.1 1.5-2.5-.6zM114.8 361.4l1.6 1.9-2.3-1.2z"/>
<path d="M121.7 373.8l1.8 1.7-.8 .6zM122.5 372.4l2.5 .5-.4 .9zM38.5 382.1l2.3 1.1-.7 .8zM110.7 382l2.3-1-1.7 1.8z"/>
</g>
<text font-size="9.4" x="115.4" y="20.5">ANCLAJE CARCASAS</text>
<g font-size="7.9">
<text x="39.8" y="46.2">AMB-03-CTRASM02 ( 1 : 8 )</text>
<text x="190.2" y="104.4">A ( 1 : 4 )</text>
<text x="33.8" y="197.4">AMB-03-CDELM02 ( 1 : 8 )</text>
<text x="25" y="335.6">C ( 1 : 4 )</text>
<text x="95" y="336.6">B ( 1 : 4 )</text>
</g>
<g font-size="7.2">
<text x="135.9" y="142.5">A</text>
<text x="101" y="229.4">B</text>
<text x="20.7" y="311.9">C</text>
</g>
<g font-size="4.2">
<text x="23.6" y="9.6">6</text>
<text x="73.1" y="9.6">5</text>
<text x="122.6" y="9.6">4</text>
<text x="172.1" y="9.6">3</text>
<text x="221.6" y="9.6">2</text>
<text x="271.1" y="9.6">1</text>
<text x="6.6" y="54">D</text>
<text x="287.5" y="54">D</text>
<text x="6.8" y="159">C</text>
<text x="287.7" y="159">C</text>
<text x="6.8" y="264">B</text>
<text x="287.7" y="264">B</text>
<text x="6.8" y="369">A</text>
<text x="287.7" y="369">A</text>
<text x="23.6" y="413.4">6</text>
<text x="73.1" y="413.4">5</text>
<text x="122.6" y="413.4">4</text>
<text x="172.1" y="413.4">3</text>
<text x="221.6" y="413.4">2</text>
<text x="271.1" y="413.4">1</text>
</g>
<g font-size="3.9">
<text x="151.7" y="43.2">ITEM</text>
<text x="168.3" y="43.2">QTY</text>
<text x="190.4" y="43.2">PART NUMBER</text>
<text x="240.3" y="43.2">DESCRIPTION</text>
<text x="154.8" y="48.5">1</text>
<text x="154.8" y="53.8">2</text>
<text x="170.6" y="48.5">1</text>
<text x="170.6" y="53.8">2</text>
<text x="182.1" y="48.5">AMB-03-CMT02</text>
<text x="182.1" y="53.8">AMB-03-SPCMT01</text>
<text x="224.5" y="48.6">Carcasa de madera trasera</text>
<text x="224.5" y="53.9">Soporte carcasa trasera madera.</text>
<text x="224.5" y="59.2">Chapa 3 mm</text>
<text x="154.8" y="64.5">3</text>
<text x="169.6" y="64.5">16</text>
<text x="182.1" y="64.5">DIN 125 - A 6,4</text>
<text x="224.5" y="64.6">Washer</text>
<text x="154.8" y="69.8">4</text>
<text x="170.6" y="69.8">8</text>
<text x="182.1" y="69.8">DIN 985 - M6</text>
<text x="224.5" y="69.8">Hex Nut</text>
<text x="154.8" y="75.1">5</text>
<text x="170.6" y="75.1">8</text>
<text x="182.1" y="75.1">ISO 7380 - M6 x 30</text>
<text x="224.5" y="75.1">Hexagon Socket Button Head</text>
<text x="224.5" y="80.5">Screw - Product grade A</text>
<text x="249.5" y="104.6">1</text>
<text x="238" y="121.8">3</text>
<text x="205.4" y="140">4</text>
<text x="238.6" y="140.9">5</text>
<text x="210.3" y="148.3">3</text>
<text x="204.6" y="185.5">2</text>
<text x="140.7" y="322.8">ITEM</text>
<text x="153.9" y="322.8">QTY</text>
<text x="174.6" y="322.8">PART NUMBER</text>
<text x="236.9" y="322.8">DESCRIPTION</text>
<text x="143.8" y="328.1">1</text>
<text x="156.1" y="328.1">2</text>
<text x="164" y="328.1">AMB-02-PATFIBS01</text>
<text x="210.9" y="328.2">Soporte izquierdo carcasa delantera madera.</text>
<text x="143.8" y="333.5">2</text>
<text x="156.1" y="333.5">2</text>
<text x="164" y="333.5">AMB-02-PATFIBSD01</text>
<text x="210.9" y="333.5">Soporte derecho carcasa delantera madera</text>
<text x="143.8" y="338.8">3</text>
<text x="156.1" y="338.8">1</text>
<text x="164" y="338.8">AMB-03-CMD02</text>
<text x="210.9" y="338.8">Carcasa madera delantera inferior</text>
<text x="95.3" y="347.8">4</text>
<text x="143.8" y="344.1">4</text>
<text x="155.2" y="344.1">16</text>
<text x="164" y="344.1">DIN 125 - A 6,4</text>
<text x="210.9" y="344.1">Washer</text>
<text x="143.8" y="349.4">5</text>
<text x="156.1" y="349.4">8</text>
<text x="164" y="349.4">DIN 985 - M6</text>
<text x="210.9" y="349.4">Hex Nut</text>
<text x="55.3" y="358.2">4</text>
<text x="90.6" y="355.1">5</text>
<text x="143.8" y="354.7">6</text>
<text x="156.1" y="354.7">8</text>
<text x="164" y="354.7">ISO 7380 - M6 x 30</text>
<text x="210.9" y="354.8">Hexagon Socket Button Head Screw -</text>
<text x="210.9" y="360.1">Product grade A</text>
<text x="58.9" y="368">5</text>
<text x="131.9" y="377.9">6</text>
<text x="14.9" y="383.3">6</text>
<text x="129.5" y="387.6">4</text>
<text x="21.8" y="391.2">4</text>
<text x="46.7" y="390.4">1</text>
<text x="93.4" y="395.2">2</text>
</g>
<text font-size="3.1" x="229.3" y="398.2">AMB-03-AMB01-ENS01</text>
<g font-size="2.4">
<text x="148.1" y="382.7">SCALE:</text>
<text x="227.4" y="383.8">DRAWN: Sergio Torremocha</text>
<text x="268.1" y="383.6">09/05/2014</text>
<text x="227.5" y="390">CHECKED:</text>
<text x="227.5" y="394.4">DWG NO:</text>
<text x="228.4" y="402.3">REV</text>
<text x="248.8" y="402.4">SIZE</text>
<text x="254.7" y="406.8">A3</text>
<text x="267.8" y="402.5">SHEET</text>
<text x="273.9" y="406.8">11 /13</text>
</g>
</svg>
